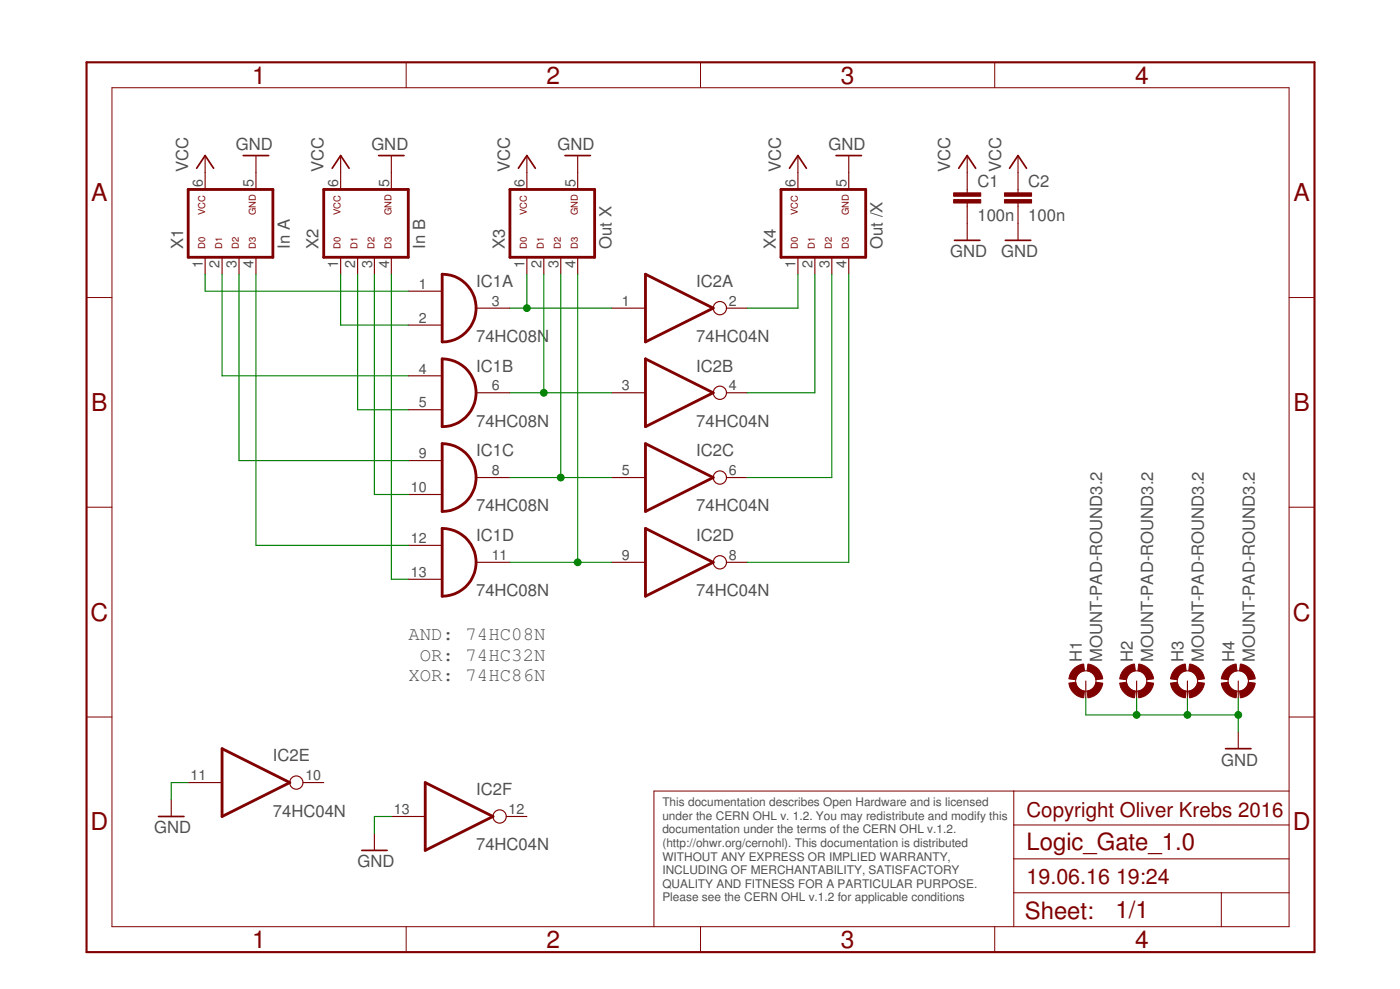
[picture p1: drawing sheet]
<svg xmlns="http://www.w3.org/2000/svg" width="210mm" height="148mm" viewBox="0 0 210 148" stroke-linecap="round" stroke-linejoin="round" font-family="sans-serif">
<g fill="none" stroke="#800000" stroke-width=".42">
<path d="M28.2 28.4h12.7v10.1h-12.7zM48.5 28.4h12.7v10.1h-12.7zM76.5 28.4h12.7v10.1h-12.7zM117.1 28.4h12.7v10.1h-12.7zM66.3 41.1a5.1 5.1 0 0 1 5.1 5.1 5.1 5.1 0 0 1-5.1 5zM66.3 53.8a5.1 5.1 0 0 1 5.1 5 5.1 5.1 0 0 1-5.1 5.1zM96.8 41.1l10.1 5.1-10.1 5zM96.8 53.8l10.1 5-10.1 5.1zM66.3 66.5a5.1 5.1 0 0 1 5.1 5 5.1 5.1 0 0 1-5.1 5.1zM66.3 79.2a5.1 5.1 0 0 1 5.1 5 5.1 5.1 0 0 1-5.1 5.1zM96.8 66.5l10.1 5-10.1 5.1zM96.8 79.2l10.1 5-10.1 5.1z"/>
<path d="M33.3 112.2l10.2 5-10.2 5.1zM63.8 117.2l10.1 5.1-10.1 5.1z"/>
</g>
<g fill="none" stroke="#800000" stroke-width=".17">
<path d="M30.8 23.3v5.1M30.8 38.5v2.6M33.3 38.5v2.6M35.8 38.5v2.6M38.4 23.3v5.1M38.4 38.5v2.6M51.1 23.3v5.1M51.1 38.5v2.6M53.6 38.5v2.6M56.1 38.5v2.6M58.7 23.3v5.1M58.7 38.5v2.6"/>
<path d="M79 23.3v5.1M79 38.5v2.6M81.5 38.5v2.6M84.1 38.5v2.6M86.6 23.3v5.1M86.6 38.5v2.6M119.6 23.3v5.1M119.6 38.5v2.6M122.2 38.5v2.6M124.7 38.5v2.6M127.3 23.3v5.1M127.3 38.5v2.6"/>
<path d="M145 23.3v5.6M145 30.4v5.6M152.6 23.3v5.6M152.6 30.4v5.6M61.2 43.6h5.1M61.2 48.7h5.1M61.2 56.3h5.1M71.4 46.2h5.1M71.4 58.8h5.1M91.7 46.2h5.1M91.7 58.8h5.1M108.9 46.2h3.1"/>
<path d="M108.9 58.8h3.1M61.2 61.4h5.1M61.2 69h5.1M61.2 74.1h5.1M71.4 71.5h5.1M91.7 71.5h5.1M108.9 71.5h3.1M61.2 81.7h5.1M61.2 86.8h5.1M71.4 84.2h5.1M91.7 84.2h5.1M108.9 84.2h3.1"/>
<path d="M25.7 119.8v2.5M28.2 117.2h5.1M45.4 117.2h3.1M162.8 102v2.6M170.4 102v2.6M178 102v2.6M185.7 102v2.6M185.7 109.6v2.6M56.1 124.9v2.5M58.7 122.3h5.1M75.9 122.3h3.1"/>
<circle cx="107.9" cy="46.2" r=".99"/>
<circle cx="107.9" cy="58.8" r=".99"/>
<circle cx="107.9" cy="71.5" r=".99"/>
<circle cx="107.9" cy="84.2" r=".99"/>
<circle cx="44.4" cy="117.2" r=".99"/>
<circle cx="74.9" cy="122.3" r=".99"/>
</g>
<g fill="none" stroke="#800000" stroke-width=".25">
<path d="M29.5 25.2l1.3-1.9 1.2 1.9M36.5 23.3h3.8M49.8 25.2l1.3-1.9 1.2 1.9M56.8 23.3h3.8M77.7 25.2l1.3-1.9 1.3 1.9M84.7 23.3h3.8M118.4 25.2l1.2-1.9 1.3 1.9M125.3 23.3h3.9M143.1 36h3.8M143.7 25.2l1.3-1.9 1.3 1.9M150.7 36h3.8M151.4 25.2l1.2-1.9 1.3 1.9"/>
<path d="M183.7 112.2h3.9M23.8 122.3h3.8M54.3 127.4h3.7"/>
</g>
<g fill="#800000" stroke="#800000" stroke-width=".15">
<path d="M160.8 100.4a2.58 2.58 0 0 1 1.7-.9l.1 1a1.56 1.56 0 0 0-1.3 1.3l-1-.1a2.47 2.47 0 0 1 .5-1.3z" fill-rule="evenodd"/>
<path d="M160.3 102.3l1-.1a1.57 1.57 0 0 0 1.3 1.3l-.1 1a2.53 2.53 0 0 1-2.2-2.2z" fill-rule="evenodd"/>
<path d="M163 103.5a1.51 1.51 0 0 0 1.3-1.3l1 .1a2.48 2.48 0 0 1-2.2 2.2z" fill-rule="evenodd"/>
<path d="M163.1 99.5a2.48 2.48 0 0 1 2.2 2.2l-1 .1a1.51 1.51 0 0 0-1.3-1.3z" fill-rule="evenodd"/>
<path d="M168.5 100.4a2.58 2.58 0 0 1 1.6-.9l.1 1a1.56 1.56 0 0 0-1.3 1.3l-1-.1a2.47 2.47 0 0 1 .6-1.3z" fill-rule="evenodd"/>
<path d="M167.9 102.3l1-.1a1.57 1.57 0 0 0 1.3 1.3l-.1 1a2.53 2.53 0 0 1-2.2-2.2z" fill-rule="evenodd"/>
<path d="M170.6 103.5a1.51 1.51 0 0 0 1.3-1.3l1.1 .1a2.48 2.48 0 0 1-2.3 2.2z" fill-rule="evenodd"/>
<path d="M170.7 99.5a2.52 2.52 0 0 1 2.3 2.2l-1.1 .1a1.51 1.51 0 0 0-1.3-1.3z" fill-rule="evenodd"/>
<path d="M176.1 100.4a2.58 2.58 0 0 1 1.6-.9l.1 1a1.56 1.56 0 0 0-1.3 1.3l-1-.1a2.47 2.47 0 0 1 .6-1.3z" fill-rule="evenodd"/>
<path d="M175.5 102.3l1-.1a1.57 1.57 0 0 0 1.3 1.3l-.1 1a2.53 2.53 0 0 1-2.2-2.2z" fill-rule="evenodd"/>
<path d="M178.2 103.5a1.57 1.57 0 0 0 1.4-1.3l1 .1a2.54 2.54 0 0 1-2.2 2.2z" fill-rule="evenodd"/>
<path d="M178.4 99.5a2.52 2.52 0 0 1 2.2 2.2l-1 .1a1.56 1.56 0 0 0-1.4-1.3z" fill-rule="evenodd"/>
<path d="M183.7 100.4a2.58 2.58 0 0 1 1.6-.9l.2 1a1.56 1.56 0 0 0-1.4 1.3l-1-.1a2.47 2.47 0 0 1 .6-1.3z" fill-rule="evenodd"/>
<path d="M183.1 102.3l1-.1a1.57 1.57 0 0 0 1.4 1.3l-.2 1a2.53 2.53 0 0 1-2.2-2.2z" fill-rule="evenodd"/>
<path d="M185.8 103.5a1.57 1.57 0 0 0 1.4-1.3l1 .1a2.54 2.54 0 0 1-2.2 2.2z" fill-rule="evenodd"/>
<path d="M186 99.5a2.52 2.52 0 0 1 2.2 2.2l-1 .1a1.56 1.56 0 0 0-1.4-1.3z" fill-rule="evenodd"/>
</g>
<g fill="none" stroke="#800000" stroke-width=".15">
<path d="M16.8 13.1h176.5v125.7h-176.5zM60.9 9.3v3.8M105 9.3v3.8M149.1 9.3v3.8M13 44.6h3.8M193.3 44.6h3.8M13 76h3.8M193.3 76h3.8M13 107.4h3.8M152 118.5v20.3M193.3 118.5h-95.3v20.3M193.3 107.4h3.8"/>
<path d="M60.9 138.8v3.8M105 138.8v3.8M149.1 138.8v3.8M152 133.8h41.3M152 128.7h41.3M152 123.6h41.3M183.1 133.8v5"/>
<circle cx="162.8" cy="102" r="1.52"/>
<circle cx="170.4" cy="102" r="1.52"/>
<circle cx="178" cy="102" r="1.52"/>
<circle cx="185.7" cy="102" r="1.52"/>
</g>
<g fill="#800000" stroke="#800000" stroke-width=".15">
<path d="M143 29.9h4v.5h-4z"/>
<path d="M143 28.9h4v.5h-4z"/>
<path d="M150.6 29.9h4.1v.5h-4.1z"/>
<path d="M150.6 28.9h4.1v.5h-4.1z"/>
</g>
<path d="M13 9.3h184.1v133.3h-184.1z" fill="none" stroke="#800000" stroke-width=".32"/>
<g fill="none" stroke="#008000" stroke-width=".17">
<path d="M30.8 41.1v2.5h30.4M33.3 41.1v15.2h27.9M35.8 41.1v27.9h25.4M38.4 41.1v40.6h22.8M51.1 41.1v7.6h10.1M53.6 41.1v20.3h7.6M56.1 41.1v33h5.1M58.7 41.1v45.7h2.5M76.5 46.2h15.2M76.5 58.8h15.2M79 41.1v5.1M81.5 41.1v17.7"/>
<path d="M84.1 41.1v30.4M86.6 41.1v43.1M119.6 41.1v5.1h-7.6M122.2 41.1v17.7h-10.2M124.7 41.1v30.4h-12.7M127.3 41.1v43.1h-15.3M76.5 71.5h15.2M76.5 84.2h15.2M28.2 117.2h-2.5v2.6M162.8 104.6v2.5h22.9M170.4 104.6v2.5M178 104.6v2.5"/>
<path d="M185.7 104.6v5M58.7 122.3h-2.6v2.6"/>
</g>
<g fill="#008000" stroke="#008000" stroke-width=".15">
<circle cx="185.7" cy="107.1" r=".51"/>
<circle cx="178" cy="107.1" r=".51"/>
<circle cx="170.4" cy="107.1" r=".51"/>
<circle cx="79" cy="46.2" r=".51"/>
<circle cx="81.5" cy="58.8" r=".51"/>
<circle cx="84.1" cy="71.5" r=".51"/>
<circle cx="86.6" cy="84.2" r=".51"/>
</g>
<g font-size="3.7" fill="#800000">
<text x="37.8" y="12.5">1</text>
<text x="82" y="12.5">2</text>
<text x="126.1" y="12.5">3</text>
<text x="170.2" y="12.5">4</text>
<text x="13.7" y="30.1">A</text>
<text x="193.9" y="30.1">A</text>
<text x="13.7" y="61.6">B</text>
<text x="193.9" y="61.6">B</text>
<text x="13.5" y="93">C</text>
<text x="193.8" y="93">C</text>
<text x="13.5" y="124.4">D</text>
<text x="193.8" y="124.4">D</text>
<text x="37.8" y="142">1</text>
<text x="82" y="142">2</text>
<text x="126.1" y="142">3</text>
<text x="170.2" y="142">4</text>
</g>
<g font-size="3.6" fill="#800000">
<text x="153.9" y="127.4">Logic_Gate_1.0</text>
<text x="153.7" y="137.7">Sheet:</text>
<text x="167.2" y="137.6">1/1</text>
</g>
<g font-size="3.2" fill="#800000">
<text x="153.9" y="132.5">19.06.16</text>
<text x="167.3" y="132.5">19:24</text>
</g>
<text font-size="3.1" fill="#800000" x="153.9" y="122.3">Copyright Oliver Krebs 2016</text>
<g font-size="2.9" fill="#505050">
<text x="61.2" y="95.9">AND: 74HC08N</text>
<text x="62.9" y="99">OR: 74HC32N</text>
<text x="61.2" y="102">XOR: 74HC86N</text>
</g>
<g font-size="2.5" fill="#505050">
<text x="35.4" y="22.5">GND</text>
<text x="55.7" y="22.5">GND</text>
<text x="83.6" y="22.5">GND</text>
<text x="124.2" y="22.5">GND</text>
<text x="28.2" y="25.8" transform="rotate(-90 28.2 25.8)">VCC</text>
<text x="48.5" y="25.8" transform="rotate(-90 48.5 25.8)">VCC</text>
<text x="76.5" y="25.8" transform="rotate(-90 76.5 25.8)">VCC</text>
<text x="117.1" y="25.8" transform="rotate(-90 117.1 25.8)">VCC</text>
<text x="142.5" y="25.8" transform="rotate(-90 142.5 25.8)">VCC</text>
<text x="146.5" y="28">C1</text>
<text x="150.1" y="25.8" transform="rotate(-90 150.1 25.8)">VCC</text>
<text x="154.2" y="28">C2</text>
<text x="146.5" y="33.1">100n</text>
<text x="154.2" y="33.1">100n</text>
<text x="27.4" y="37.3" transform="rotate(-90 27.4 37.3)">X1</text>
<text x="43.4" y="37.3" transform="rotate(-90 43.4 37.3)">In A</text>
<text x="47.8" y="37.3" transform="rotate(-90 47.8 37.3)">X2</text>
<text x="63.8" y="37.3" transform="rotate(-90 63.8 37.3)">In B</text>
<text x="75.7" y="37.3" transform="rotate(-90 75.7 37.3)">X3</text>
<text x="91.7" y="37.3" transform="rotate(-90 91.7 37.3)">Out X</text>
<text x="116.3" y="37.3" transform="rotate(-90 116.3 37.3)">X4</text>
<text x="132.3" y="37.3" transform="rotate(-90 132.3 37.3)">Out /X</text>
<text x="142.5" y="38.5">GND</text>
<text x="150.1" y="38.5">GND</text>
<text x="71.4" y="43">IC1A</text>
<text x="104.4" y="43">IC2A</text>
<text x="71.4" y="51.2">74HC08N</text>
<text x="104.4" y="51.2">74HC04N</text>
<text x="71.4" y="55.7">IC1B</text>
<text x="104.4" y="55.7">IC2B</text>
<text x="71.4" y="63.9">74HC08N</text>
<text x="104.4" y="63.9">74HC04N</text>
<text x="71.4" y="68.4">IC1C</text>
<text x="104.4" y="68.4">IC2C</text>
<text x="71.4" y="76.6">74HC08N</text>
<text x="104.4" y="76.6">74HC04N</text>
<text x="71.4" y="81.1">IC1D</text>
<text x="104.4" y="81.1">IC2D</text>
<text x="71.4" y="89.3">74HC08N</text>
<text x="104.4" y="89.3">74HC04N</text>
<text x="162.2" y="99.2" transform="rotate(-90 162.2 99.2)">H1</text>
<text x="165.3" y="99.2" transform="rotate(-90 165.3 99.2)">MOUNT-PAD-ROUND3.2</text>
<text x="169.8" y="99.2" transform="rotate(-90 169.8 99.2)">H2</text>
<text x="172.9" y="99.2" transform="rotate(-90 172.9 99.2)">MOUNT-PAD-ROUND3.2</text>
<text x="177.5" y="99.2" transform="rotate(-90 177.5 99.2)">H3</text>
<text x="180.5" y="99.2" transform="rotate(-90 180.5 99.2)">MOUNT-PAD-ROUND3.2</text>
<text x="185.1" y="99.2" transform="rotate(-90 185.1 99.2)">H4</text>
<text x="188.1" y="99.2" transform="rotate(-90 188.1 99.2)">MOUNT-PAD-ROUND3.2</text>
<text x="40.9" y="114.1">IC2E</text>
<text x="71.4" y="119.2">IC2F</text>
<text x="183.1" y="114.7">GND</text>
<text x="23.1" y="124.9">GND</text>
<text x="40.9" y="122.3">74HC04N</text>
<text x="53.6" y="129.9">GND</text>
<text x="71.4" y="127.4">74HC04N</text>
</g>
<g font-size="2.1" fill="#505050">
<text x="30.4" y="28" transform="rotate(-90 30.4 28)">6</text>
<text x="38" y="28" transform="rotate(-90 38 28)">5</text>
<text x="50.7" y="28" transform="rotate(-90 50.7 28)">6</text>
<text x="58.3" y="28" transform="rotate(-90 58.3 28)">5</text>
<text x="78.6" y="28" transform="rotate(-90 78.6 28)">6</text>
<text x="86.3" y="28" transform="rotate(-90 86.3 28)">5</text>
<text x="119.3" y="28" transform="rotate(-90 119.3 28)">6</text>
<text x="126.9" y="28" transform="rotate(-90 126.9 28)">5</text>
<text x="30.4" y="40.1" transform="rotate(-90 30.4 40.1)">1</text>
<text x="32.9" y="40.1" transform="rotate(-90 32.9 40.1)">2</text>
<text x="35.5" y="40.1" transform="rotate(-90 35.5 40.1)">3</text>
<text x="38" y="40.1" transform="rotate(-90 38 40.1)">4</text>
<text x="50.7" y="40.1" transform="rotate(-90 50.7 40.1)">1</text>
<text x="53.2" y="40.1" transform="rotate(-90 53.2 40.1)">2</text>
<text x="55.8" y="40.1" transform="rotate(-90 55.8 40.1)">3</text>
<text x="58.3" y="40.1" transform="rotate(-90 58.3 40.1)">4</text>
<text x="78.6" y="40.1" transform="rotate(-90 78.6 40.1)">1</text>
<text x="81.2" y="40.1" transform="rotate(-90 81.2 40.1)">2</text>
<text x="83.7" y="40.1" transform="rotate(-90 83.7 40.1)">3</text>
<text x="86.3" y="40.1" transform="rotate(-90 86.3 40.1)">4</text>
<text x="119.3" y="40.1" transform="rotate(-90 119.3 40.1)">1</text>
<text x="121.8" y="40.1" transform="rotate(-90 121.8 40.1)">2</text>
<text x="124.4" y="40.1" transform="rotate(-90 124.4 40.1)">3</text>
<text x="126.9" y="40.1" transform="rotate(-90 126.9 40.1)">4</text>
<text x="62.8" y="43.3">1</text>
<text x="73.7" y="45.8">3</text>
<text x="93.3" y="45.8">1</text>
<text x="109.3" y="45.8">2</text>
<text x="62.8" y="48.3">2</text>
<text x="62.8" y="56">4</text>
<text x="73.7" y="58.5">6</text>
<text x="93.3" y="58.5">3</text>
<text x="109.3" y="58.5">4</text>
<text x="62.8" y="61">5</text>
<text x="62.8" y="68.7">9</text>
<text x="73.7" y="71.2">8</text>
<text x="93.3" y="71.2">5</text>
<text x="109.3" y="71.2">6</text>
<text x="61.6" y="73.7">10</text>
<text x="61.6" y="81.3">12</text>
<text x="73.7" y="83.9">11</text>
<text x="93.3" y="83.9">9</text>
<text x="109.3" y="83.9">8</text>
<text x="61.6" y="86.4">13</text>
<text x="28.6" y="116.9">11</text>
<text x="45.8" y="116.9">10</text>
<text x="59.1" y="122">13</text>
<text x="76.3" y="122">12</text>
</g>
<g font-size="1.8" fill="#505050">
<text x="99.3" y="120.8">This documentation describes Open Hardware and is licensed</text>
<text x="99.3" y="122.8">under the CERN OHL v. 1.2. You may redistribute and modify this</text>
<text x="99.3" y="124.9">documentation under the terms of the CERN OHL v.1.2.</text>
<text x="99.3" y="126.9">(http://ohwr.org/cernohl). This documentation is distributed</text>
<text x="99.3" y="128.9">WITHOUT ANY EXPRESS OR IMPLIED WARRANTY,</text>
<text x="99.3" y="131">INCLUDING OF MERCHANTABILITY, SATISFACTORY</text>
<text x="99.3" y="133">QUALITY AND FITNESS FOR A PARTICULAR PURPOSE.</text>
<text x="99.3" y="135">Please see the CERN OHL v.1.2 for applicable conditions</text>
</g>
<g font-size="1.4" fill="#800000">
<text x="30.8" y="32.2" transform="rotate(-90 30.8 32.2)">VCC</text>
<text x="38.4" y="32.2" transform="rotate(-90 38.4 32.2)">GND</text>
<text x="51.1" y="32.2" transform="rotate(-90 51.1 32.2)">VCC</text>
<text x="58.7" y="32.2" transform="rotate(-90 58.7 32.2)">GND</text>
<text x="79" y="32.2" transform="rotate(-90 79 32.2)">VCC</text>
<text x="86.6" y="32.2" transform="rotate(-90 86.6 32.2)">GND</text>
<text x="119.6" y="32.2" transform="rotate(-90 119.6 32.2)">VCC</text>
<text x="127.2" y="32.2" transform="rotate(-90 127.2 32.2)">GND</text>
<text x="30.8" y="37.3" transform="rotate(-90 30.8 37.3)">D0</text>
<text x="33.3" y="37.3" transform="rotate(-90 33.3 37.3)">D1</text>
<text x="35.8" y="37.3" transform="rotate(-90 35.8 37.3)">D2</text>
<text x="38.4" y="37.3" transform="rotate(-90 38.4 37.3)">D3</text>
<text x="51.1" y="37.3" transform="rotate(-90 51.1 37.3)">D0</text>
<text x="53.6" y="37.3" transform="rotate(-90 53.6 37.3)">D1</text>
<text x="56.1" y="37.3" transform="rotate(-90 56.1 37.3)">D2</text>
<text x="58.7" y="37.3" transform="rotate(-90 58.7 37.3)">D3</text>
<text x="79" y="37.3" transform="rotate(-90 79 37.3)">D0</text>
<text x="81.5" y="37.3" transform="rotate(-90 81.5 37.3)">D1</text>
<text x="84.1" y="37.3" transform="rotate(-90 84.1 37.3)">D2</text>
<text x="86.6" y="37.3" transform="rotate(-90 86.6 37.3)">D3</text>
<text x="119.6" y="37.3" transform="rotate(-90 119.6 37.3)">D0</text>
<text x="122.2" y="37.3" transform="rotate(-90 122.2 37.3)">D1</text>
<text x="124.7" y="37.3" transform="rotate(-90 124.7 37.3)">D2</text>
<text x="127.2" y="37.3" transform="rotate(-90 127.2 37.3)">D3</text>
</g>
</svg>
